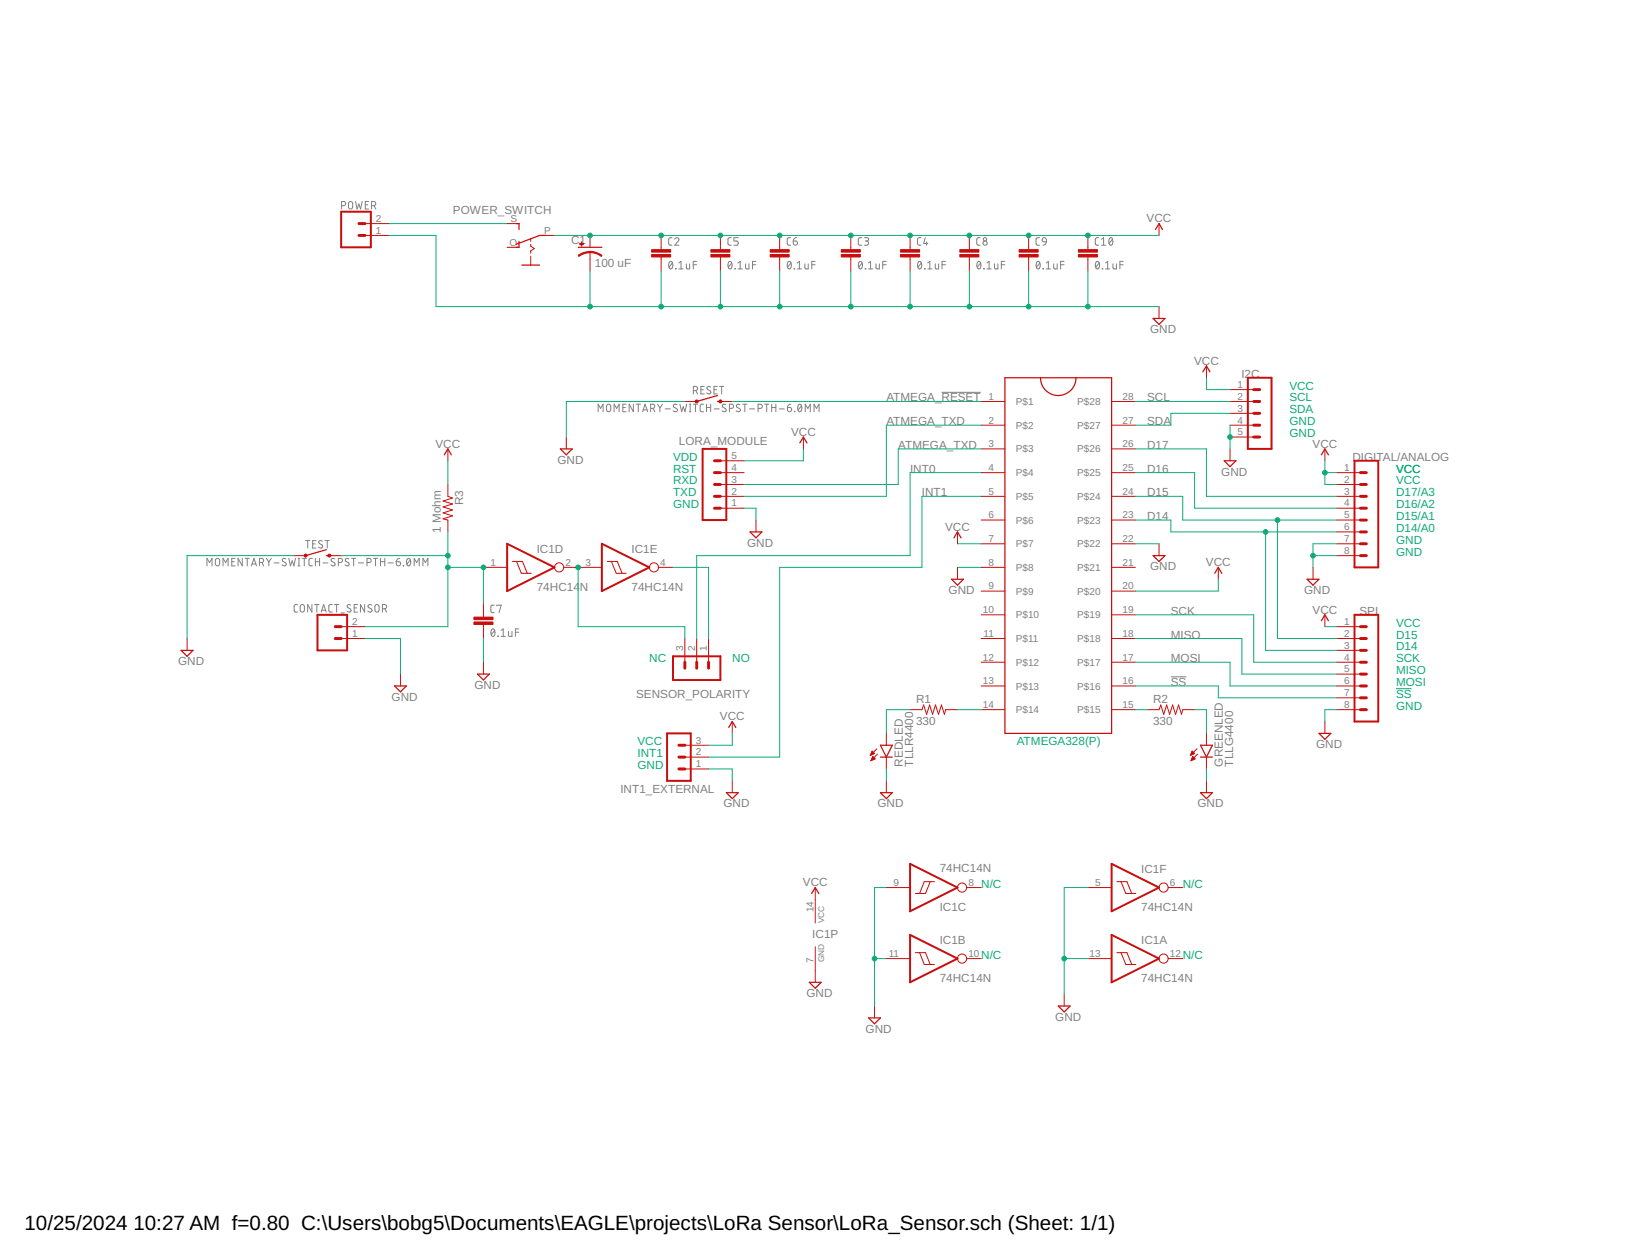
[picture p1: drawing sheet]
<svg xmlns="http://www.w3.org/2000/svg" width="279mm" height="216mm" viewBox="0 0 279 216" stroke-linecap="round" stroke-linejoin="round" font-family="sans-serif">
<g fill="none" stroke="#808080" stroke-width=".17">
<path d="M58.5 35.2h.4a.36 .36 0 0 0 .4-.3 .36 .36 0 0 0-.4-.4h-.4v1.3M59.8 34.6l.3-.1 .2 .1 .2 .9a.36 .36 0 0 1-.4 .3 .36 .36 0 0 1-.4-.3zM60.9 34.5l.3 1.3 .3-.9 .3 .9 .3-1.3M62.6 35.1h.4M63.2 34.5h-.6v1.3h.6M63.7 35.2h.4a.36 .36 0 0 0 .3-.3 .36 .36 0 0 0-.3-.4h-.4v1.3M64.1 35.2l.3 .6M114.8 44.9l.2-.1a.76 .76 0 0 1 0 1.3 .79 .79 0 0 1-.2-1.2zM115.2 40.7h-.4l-.2 .3v.8l.2 .2h.4M115.3 45.1l-.6 .7M115.7 41a.36 .36 0 0 1 .5-.3 .36 .36 0 0 1 .1 .6l-.6 .7h.7M115.8 46l.1 .1z"/>
<path d="M116.4 46.1h.7M116.4 45.1l.3-.3v1.3M117.6 45.2l.1 .8 .2 .1h.3v-.9M118.8 45.4h.6M119.4 44.8h-.6v1.3M124.9 44.9l.2-.1a.76 .76 0 0 1 0 1.3 .81 .81 0 0 1-.2-1.2zM125.3 40.7h-.4l-.1 .3v.8l.1 .2h.4M125.4 45.1l-.6 .7M126 46v.1zM126.5 46.1h.8M126.5 45.1l.4-.3v1.3M126.5 40.7h-.7v.6h.5a.37 .37 0 0 1 .2 .4 .37 .37 0 0 1-.2 .3h-.5"/>
<path d="M127.8 45.2v.8l.2 .1h.4v-.9M129 45.4h.6M129.6 44.8h-.6v1.3M135.1 44.9l.2-.1a.76 .76 0 0 1 0 1.3 .81 .81 0 0 1-.2-1.2zM135.5 40.7h-.4l-.2 .3 .1 .8 .1 .2h.4M135.6 45.1l-.6 .7M136 41.3h.4a.36 .36 0 0 1 .3 .4 .36 .36 0 0 1-.4 .3 .36 .36 0 0 1-.3-.3zM136.1 46l.1 .1zM136.5 40.7l-.4 .3-.1 .3M136.7 46.1h.7M136.7 45.1l.3-.3v1.3M138 45.2v.8l.2 .1h.3v-.9"/>
<path d="M139.1 45.4h.6M139.7 44.8h-.6v1.3M147.3 44.9l.2-.1a.76 .76 0 0 1 0 1.3 .81 .81 0 0 1-.2-1.2zM147.7 40.7h-.4l-.2 .3 .1 .8 .1 .2h.4M147.8 45.1l-.6 .7M148.2 40.7h.5l.2 .2-.2 .4h-.4M148.3 46l.1 .1zM148.5 41.3a.36 .36 0 0 1 .4 .4 .36 .36 0 0 1-.4 .3h-.3M148.9 46.1h.7M148.9 45.1l.3-.3v1.3M150.2 45.2v.8l.2 .1h.3v-.9M151.3 45.4h.6"/>
<path d="M151.9 44.8h-.6v1.3M157.4 44.9l.2-.1a.74 .74 0 0 1 0 1.3 .83 .83 0 0 1-.2-1.2zM157.9 40.7l-.5 .1-.1 .2v.8l.2 .2h.4M157.9 45.1l-.5 .7M158.5 46l.1 .1zM158.6 40.7l-.3 1h.7M158.8 41.4v.6M159 46.1h.7M159 45.1l.4-.3v1.3M160.3 45.2v.8l.2 .1h.4v-.9M161.5 45.4h.6M162.1 44.8h-.6v1.3"/>
<path d="M167.6 44.9l.2-.1a.76 .76 0 0 1 0 1.3 .83 .83 0 0 1-.2-1.2zM168 40.7l-.4 .1-.2 .2v.8l.2 .2h.4M168.1 45.1l-.6 .7M168.6 46l.1 .1zM169.2 46.1h.7M169.2 45.1l.3-.3v1.3M170.5 45.2v.8l.2 .1h.3v-.9M171.6 45.4h.6M172.2 44.8h-.6v1.3M177.8 44.9l.1-.1a.76 .76 0 0 1 0 1.3 .83 .83 0 0 1-.1-1.2zM178.2 40.7l-.5 .1-.1 .2v.8l.2 .2h.4M178.2 45.1l-.5 .7"/>
<path d="M178.8 40.8l.2-.1 .3 .1 .1 .6h-.7l-.1-.3zM178.8 46l.1 .1zM179.3 46.1h.8M179.3 45.1l.4-.3v1.3M179.4 41.4l-.1 .4-.5 .2M180.6 45.2v.7l.2 .2h.4v-.9M181.8 45.4h.6M182.4 44.8h-.6v1.3M187.9 44.9l.2-.1a.76 .76 0 0 1 0 1.3 .79 .79 0 0 1-.2-1.2zM188.3 40.7l-.4 .1-.2 .2 .1 .8 .1 .2h.4M188.4 45.1l-.6 .7M188.8 42h.7"/>
<path d="M188.8 41l.4-.3v1.3M189 46v.1zM189.5 46.1h.7M189.5 45.1l.4-.3v1.3M190.2 40.8l.2-.1a.76 .76 0 0 1 0 1.3 .81 .81 0 0 1-.2-1.2zM190.7 41l-.6 .7M190.8 45.2v.7l.2 .2h.4v-.9M192 45.4h.5M192.5 44.8h-.5v1.3M102.5 70.5v-1.2l.5 .7 .4-.7v1.2M104.1 69.4l.2-.1 .3 .1 .1 .8a.36 .36 0 0 1-.4 .3 .36 .36 0 0 1-.3-.3zM105.3 70.5v-1.2l.4 .7 .4-.7v1.2"/>
<path d="M106.8 69.8h.4M107.3 69.3h-.5v1.2h.5M108.6 69.3v1.2l-.8-1.2v1.2M109.1 69.3h.7M109.4 69.3v1.2M110.2 70.5l.4-1.2 .4 1.2M110.3 70.2h.6M111.5 70h.4a.36 .36 0 0 0 .3-.4 .36 .36 0 0 0-.3-.3h-.4v1.2M112 70l.2 .5M112.7 69.3l.4 .6M113.1 69.9v.6M113.6 69.3l-.5 .6"/>
<path d="M114 70.1h.9M116 69.4a.33 .33 0 0 0-.5-.1 .33 .33 0 0 0 .1 .5l.5 .3a.37 .37 0 0 1-.3 .5 .37 .37 0 0 1-.4-.2M116.5 69.3l.3 1.2 .3-.8 .3 .8 .3-1.2M118.2 70.5h.2M118.2 69.3h.2M118.3 69.3v1.2M118.9 66.9h.3a.36 .36 0 0 0 .4-.3 .36 .36 0 0 0-.4-.4h-.3v1.3M118.9 69.3h.7M119.2 69.3v1.2M119.3 66.9l.3 .6M120.1 66.8h.5M120.6 69.3h-.4l-.2 .3v.8l.2 .1h.4"/>
<path d="M120.7 66.2h-.6v1.3h.6M121.1 69.8h.7M121.1 69.3v1.2M121.8 66.3l-.5-.1-.1 .3 .1 .3 .4 .2a.32 .32 0 0 1 0 .4 .32 .32 0 0 1-.4 0l-.2-.1M121.8 69.3v1.2M122.4 66.8h.4M122.4 70.1h.9M123 66.2h-.6v1.3h.6M123.3 66.2h.8M123.7 66.2v1.3M124.4 69.4a.33 .33 0 0 0-.5-.1 .33 .33 0 0 0 .1 .5l.4 .3a.36 .36 0 0 1-.2 .5 .36 .36 0 0 1-.4-.2M125 70h.4a.36 .36 0 0 0 .4-.4 .36 .36 0 0 0-.4-.3h-.4v1.2"/>
<path d="M126.8 69.4a.33 .33 0 0 0-.5-.1 .33 .33 0 0 0 .1 .5l.5 .3a.37 .37 0 0 1-.3 .5 .37 .37 0 0 1-.4-.2M127.3 69.3h.7M127.7 69.3v1.2M128.5 70.1h.8M129.9 70h.4a.36 .36 0 0 0 .4-.4 .36 .36 0 0 0-.4-.3h-.4v1.2M131.1 69.3h.7M131.4 69.3v1.2M132.3 69.8h.7M132.3 69.3v1.2M133 69.3v1.2M133.6 70.1h.8M135 69.8h.4a.36 .36 0 0 1 .3 .4 .36 .36 0 0 1-.4 .4 .36 .36 0 0 1-.3-.4z"/>
<path d="M135.6 69.3l-.5 .2-.1 .3M136.2 70.5h.1M136.9 69.3h.2a.76 .76 0 0 1 0 1.2 .81 .81 0 0 1-.2-1.2zM137.4 69.6l-.6 .7M138 70.5v-1.2l.5 .7 .4-.7v1.2M139.5 70.5v-1.2l.5 .7 .4-.7v1.2M161.4 67.2h6.7M35.5 97v-1.3l.4 .7 .4-.7v1.3M37 95.8l.3-.1 .2 .1 .2 .8a.37 .37 0 0 1-.4 .4 .37 .37 0 0 1-.4-.4zM38.2 97v-1.3l.5 .7 .4-.7v1.3M39.7 96.2h.5M40.3 95.7h-.6v1.3h.6"/>
<path d="M41.5 95.7v1.3l-.7-1.3v1.3M42 95.7h.7M42.4 95.7v1.3M43.1 97l.4-1.3 .5 1.3M43.2 96.6h.7M44.5 96.4h.3a.36 .36 0 0 0 .4-.4 .36 .36 0 0 0-.4-.3h-.3v1.3M44.9 96.4l.3 .6M45.7 95.7l.4 .6M46.1 96.3v.7M46.5 95.7l-.4 .6M47 96.5h.8M49 95.8l-.4-.1-.2 .2 .1 .3 .4 .2a.35 .35 0 0 1 0 .6 .35 .35 0 0 1-.6-.2"/>
<path d="M49.5 95.7l.3 1.3 .3-.9 .3 .9 .3-1.3M51.1 97h.3M51.1 95.7h.3M51.2 95.7v1.3M51.8 95.7h.7M52.2 95.7v1.3M52.4 92.6h.7M52.7 92.6v1.3M53.6 95.7h-.5l-.1 .2v.9l.1 .1 .5 .1M53.6 93.2h.4M54.1 96.2h.7M54.1 95.7v1.3"/>
<path d="M54.2 92.6h-.6v1.3h.6M54.8 95.7v1.3M55.2 92.7l-.4-.1-.2 .3 .2 .3 .4 .2a.36 .36 0 0 1-.1 .5 .36 .36 0 0 1-.5-.2M55.4 96.5h.8M55.7 92.6h.8M56.1 92.6v1.3M57.4 95.8l-.5-.1-.2 .2 .2 .3 .4 .2a.35 .35 0 0 1 0 .6 .35 .35 0 0 1-.6-.2M58 96.4h.4a.36 .36 0 0 0 .3-.4 .36 .36 0 0 0-.3-.3h-.4v1.3M59.8 95.8l-.4-.1-.2 .2 .1 .3 .4 .2a.35 .35 0 0 1 0 .6 .35 .35 0 0 1-.6-.2M60.3 95.7h.7M60.6 95.7v1.3M61.4 96.5h.9"/>
<path d="M62.9 96.4h.4a.36 .36 0 0 0 .3-.4 .36 .36 0 0 0-.3-.3h-.4v1.3M64 95.7h.7M64.4 95.7v1.3M65.2 96.2h.8M65.2 95.7v1.3M66 95.7v1.3M66.5 96.5h.9M67.9 96.2h.5a.36 .36 0 0 1 .2 .5 .36 .36 0 0 1-.3 .3 .36 .36 0 0 1-.4-.4zM68.5 95.7l-.3 .1-.3 .4M69.1 96.9l.1 .1zM69.8 95.8l.2-.1a.76 .76 0 0 1 0 1.3 .79 .79 0 0 1-.2-1.2zM70.3 95.9l-.6 .8"/>
<path d="M71 97v-1.3l.4 .7 .5-.7v1.3M72.5 97v-1.3l.4 .7 .4-.7v1.3M51 103.6h-.4l-.2 .3v.8l.2 .2h.4M51.6 103.7l.4-.1 .2 .2v.7a.36 .36 0 0 1-.4 .4 .36 .36 0 0 1-.3-.4zM53.5 103.6v1.3l-.8-1.3v1.3M54 103.6h.7M54.3 103.6v1.3M55.1 104.9l.4-1.3 .4 1.3M55.2 104.6h.6M57 103.6h-.4l-.2 .3v.8l.2 .2h.4M57.3 103.6h.8M57.7 103.6v1.3"/>
<path d="M58.4 105h.6M60.1 103.7l-.4-.1-.2 .3 .6 .6a.36 .36 0 0 1-.2 .4 .36 .36 0 0 1-.4-.2M60.7 104.2h.5M61.3 103.6h-.6v1.3h.6M62.5 103.6v1.3l-.7-1.3v1.3M63.7 103.7l-.4-.1-.2 .3 .1 .2 .5 .4a.37 .37 0 0 1-.2 .4 .37 .37 0 0 1-.5-.2M64.4 103.7l.2-.1 .3 .1 .1 .8a.36 .36 0 0 1-.4 .4 .36 .36 0 0 1-.3-.4zM65.6 104.3h.3a.36 .36 0 0 0 .4-.4 .36 .36 0 0 0-.4-.3h-.3v1.3M66 104.3l.3 .6M84.3 107.8h.2a.76 .76 0 0 1 0 1.3 .79 .79 0 0 1-.2-1.3zM84.7 103.7h-.4l-.2 .3 .1 .8 .1 .2h.4M84.8 108l-.6 .8"/>
<path d="M85.2 103.8v-.1h.7l-.4 1.3M85.3 109l.1 .1zM85.9 109.1h.7M85.9 108l.4-.2v1.3M87.2 108.2v.6l.2 .3h.4v-.9M88.3 108.3h.6M88.9 107.8h-.6v1.3M200.7 116h2.7"/>
<circle cx="168.8" cy="41" r=".29"/>
<circle cx="168.8" cy="41.6" r=".36"/>
</g>
<g fill="none" stroke="#c90d0c" stroke-width=".21">
<path d="M88.5 38.3h.5v1M198.1 39.3l.6-1 .6 1M89 41.4v1h-.5M89.5 45.4h3M93.5 40.3h-1l-4 1.6M99.1 42.4h4.1M197.7 54.6h2l-1 1zM76.2 77.9l.6-1 .6 1M96.1 76.9h2l-1 1zM123 68.8h.5M123 67.8l-3.6 1M137.1 75.9l.6-1 .6 1"/>
<path d="M172.3 64.7h18.2v61h-18.2zM178.4 64.7a3 3 0 0 0 3 3.1 3 3 0 0 0 3-3.1M206.2 63.7l.6-1 .6 1M209.8 79h2.1l-1.1 1zM226.5 77.9l.6-1 .6 1M55.9 95.2h.6M55.9 94.2l-3.5 1M128.6 91.1h2l-1 1.1zM163.1 99.3h2l-1 1zM163.5 92.2l.6-1.1 .6 1.1M197.7 95.2h2l-1 1zM208.2 98.2l.6-1 .6 1"/>
<path d="M224 99.3h2.1l-1 1zM31.1 111.4h2l-1 1.1zM67.6 117.5h2.1l-1.1 1.1zM81.9 115.5h2l-1 1zM226.5 106.4l.6-1.1 .6 1.1M124.5 135.8h2l-1 1zM124.9 124.7l.6-1.1 .6 1.1M150.9 129.7h2.1M150.9 127.7h2.1l-1.1 2zM150.9 135.8h2.1l-1.1 1zM205.8 127.7h2l-1 2zM205.8 129.7h2"/>
<path d="M205.8 135.8h2l-1 1zM226.1 125.7h2l-1 1zM139.1 153.1l.6-1 .7 1M138.7 168.3h2.1l-1.1 1zM148.9 174.4h2l-1 1zM181.4 172.4h2l-1 1z"/>
</g>
<g fill="none" stroke="#c90d0c" stroke-width=".17">
<path d="M62.5 38.3h4.1M86.9 38.3h2.1M198.7 38.3v2M62.5 40.3h4.1M86.9 42.4h2.1M91 40.9v.5M91 41.9v.3l.6 .4-.6 .4v.4M91 43.9v1.5M93 40.3h2M101.1 40.3v2.1M101.1 43.2v3.2M113.3 40.3v2.5"/>
<path d="M113.3 44v2.4M123.5 40.3v2.5M123.5 44v2.4M133.6 40.3v2.5M133.6 44v2.4M145.8 40.3v2.5M145.8 44v2.4M156 40.3v2.5M156 44v2.4M166.2 40.3v2.5M166.2 44v2.4M176.3 40.3v2.5"/>
<path d="M176.3 44v2.4M186.5 40.3v2.5M186.5 44v2.4M198.7 52.5v2.1M76.8 76.9v2.1M97.1 74.9v2M117.4 68.8h2M123.5 68.8h2M123.5 79h4.1M137.7 74.9v2M168.2 68.8h4.1M168.2 72.9h4.1"/>
<path d="M168.2 76.9h4.1M190.5 68.8h4.1M190.5 72.9h4.1M190.5 76.9h4.1M206.8 62.7v2M210.8 68.8h4.1M210.8 72.9h4.1M210.8 66.8h4.1M210.8 70.8h4.1M210.8 74.9h4.1M210.8 76.9v2.1M227.1 76.9v2.1"/>
<path d="M50.4 95.2h2M56.5 95.2h2M76.8 83v2l.8 .3-1.7 .6 1.7 .5-1.7 .5 1.7 .5-1.7 .5 1.7 .5-1.7 .5 .9 .2v2M82.9 97.2h4M87.8 96.2h1.8l.8 2M88.5 96.2l.9 2h1.7M96.6 97.2h6.6M104.1 96.2h1.7l.8 2M104.8 96.2l.8 2h1.7M112.9 97.2h2.5M123.5 81h4.1M123.5 85h4.1"/>
<path d="M123.5 83h4.1M123.5 87.1h4.1M129.6 89.1v2M164.1 91.1v2.1M164.1 97.2v2.1M168.2 81h4.1M168.2 85h4.1M168.2 89.1h4.1M168.2 93.2h4.1M168.2 97.2h4.1M190.5 81h4.1M190.5 85h4.1"/>
<path d="M190.5 89.1h4.1M190.5 93.2h4.1M190.5 97.2h4.1M198.7 93.2v2M208.8 97.2v2.1M225.1 97.2v2.1M229.1 81h4.1M229.1 85h4.1M229.1 89.1h4.1M229.1 93.2h4.1M229.1 83h4.1M229.1 87.1h4.1"/>
<path d="M229.1 91.1h4.1M229.1 95.2h4.1M32.1 109.4v2M58.5 109.4h4M58.5 107.4h4M68.6 115.5v2M82.9 103.3v2.5M82.9 107v2.4M82.9 113.5v2M117.4 109.4v4.1M119.4 109.4v4.1M121.5 109.4v4.1"/>
<path d="M168.2 101.3h4.1M168.2 105.3h4.1M168.2 109.4h4.1M168.2 113.5h4.1M168.2 117.5h4.1M190.5 101.3h4.1M190.5 105.3h4.1M190.5 109.4h4.1M190.5 113.5h4.1M190.5 117.5h4.1M227.1 105.3v2.1M229.1 109.4h4.1"/>
<path d="M229.1 113.5h4.1M229.1 117.5h4.1M229.1 107.4h4.1M229.1 111.4h4.1M229.1 115.5h4.1M229.1 119.6h4.1M117.4 129.7h4.1M117.4 131.8h4.1M117.4 127.7h4.1M125.5 123.6v2.1M125.5 133.8v2M149.2 129.4h.1"/>
<path d="M149.2 129.3h.3M149.3 129.2h.4M149.3 129.1h.6M149.3 130.3h.2M149.4 130.2h.2M149.4 129h.4M149.4 130.1h.5M149.4 128.9h.3M149.4 128.8h.2M149.4 130h.6M149.5 128.7h.1M149.5 129.9h.4"/>
<path d="M149.5 128.7l-.3 .7M149.5 128.7l.4 .4M149.5 129.8h.3M149.6 129.7h.1M149.6 129.6h.1M149.6 129.6l-.3 .7M149.6 129.6l.4 .4-.7 .3M149.9 129.1l-.7 .3M150.3 128.3l-1.1 1.1M150.4 129.2l-1.1 1.1M151.9 125.7v2M151.9 129.7v2.1"/>
<path d="M151.9 133.8v2M156 121.6h2l.3-.8 .5 1.6 .5-1.6 .6 1.6 .5-1.6 .5 1.6 .5-1.6 .5 1.6 .2-.8h2M168.2 121.6h4.1M190.5 121.6h4.1M196.6 121.6h2.1l.3-.8 .5 1.6 .5-1.6 .5 1.6 .5-1.6 .5 1.6 .5-1.6 .5 1.6 .2-.8h2.1M204.1 129.4h.1M204.1 129.3h.3M204.2 129.2h.4M204.2 130.3h.1M204.2 129.1h.5M204.2 129h.4M204.2 130.2h.3"/>
<path d="M204.3 128.9h.3M204.3 130.1h.4M204.3 128.8h.2M204.3 130h.5M204.3 129.9h.4M204.3 128.7l-.3 .7M204.3 128.7l.5 .4M204.3 128.7h.1M204.4 129.8h.2M204.4 129.7h.2M204.4 129.6l-.2 .7M204.4 129.6l.5 .4"/>
<path d="M204.4 129.6h.1M204.8 129.1l-.8 .3M204.9 130l-.7 .3M205.2 128.3l-1.2 1.1M205.3 129.2l-1.1 1.1M206.8 125.7v2M206.8 129.7v2.1M206.8 133.8v2M227.1 123.6v2.1M229.1 121.6h4.1M139.7 152.1v6.1M151.9 152.1h4.1"/>
<path d="M159.4 151.1l-.8 2h-1.7M160.2 151.1h-1.8l-.8 2M165.7 152.1h2.5M186.5 152.1h4M191.5 151.1h1.7l.8 2M192.2 151.1l.8 2h1.7M200.2 152.1h2.5M139.7 162.2v6.1M149.9 172.4v2M151.9 164.3h4.1M156.9 163.2h1.7l.8 2.1M157.6 163.2l.8 2.1h1.8"/>
<path d="M165.7 164.3h2.5M182.4 170.3v2.1M186.5 164.3h4M191.5 163.2h1.7l.8 2.1M192.2 163.2l.8 2.1h1.7M200.2 164.3h2.5"/>
<circle cx="95.8" cy="97.2" r=".78"/>
<circle cx="112.1" cy="97.2" r=".78"/>
<circle cx="164.9" cy="152.1" r=".78"/>
<circle cx="199.5" cy="152.1" r=".78"/>
<circle cx="164.9" cy="164.3" r=".78"/>
<circle cx="199.5" cy="164.3" r=".78"/>
</g>
<g fill="#c90d0c" stroke="#c90d0c" stroke-width=".17">
<path d="M101.1 43.1l1.1 .2 1 .5-.1 .1-.7-.4-1.3-.2z" fill-rule="evenodd"/>
<path d="M99.1 43.8l1-.5 1-.2v.2l-1.2 .2-.7 .4z" fill-rule="evenodd"/>
<circle cx="119.4" cy="68.8" r=".27"/>
<circle cx="123.5" cy="68.8" r=".27"/>
<circle cx="52.4" cy="95.2" r=".27"/>
<circle cx="56.4" cy="95.2" r=".27"/>
</g>
<g fill="none" stroke="#c90d0c" stroke-width=".34">
<path d="M58.5 36.3h5.1v6.1h-5.1zM120.4 76.9h4.1v12.2h-4.1zM213.9 64.7h4.1v12.2h-4.1zM232.2 79h4v18.2h-4zM86.9 93.2l8.1 4-8.1 4.1zM103.2 93.2l8.1 4-8.1 4.1zM54.4 105.3h5.1v6.1h-5.1zM115.4 112.5h8.1v4h-8.1zM232.2 105.3h4v18.3h-4zM114.3 125.7h4.1v8.1h-4.1zM156 148l8.1 4.1-8.1 4zM190.5 148l8.2 4.1-8.2 4z"/>
<path d="M156 160.2l8.1 4.1-8.1 4zM190.5 160.2l8.2 4.1-8.2 4z"/>
</g>
<g fill="none" stroke="#c90d0c" stroke-width=".51">
<path d="M61.5 38.3h1M61.5 40.3h1M122.5 79h1M214.9 70.8h1M214.9 68.8h1M214.9 66.8h1M214.9 74.9h1M214.9 72.9h1M122.5 85h1M122.5 83h1M122.5 81h1M122.5 87.1h1"/>
<path d="M233.2 85h1M233.2 83h1M233.2 81h1M233.2 89.1h1M233.2 87.1h1M233.2 95.2h1M233.2 93.2h1M233.2 91.1h1M57.5 107.4h1M57.5 109.4h1M117.4 113.5v1M119.4 113.5v1"/>
<path d="M121.5 113.5v1M233.2 107.4h1M233.2 109.4h1M233.2 111.4h1M233.2 115.5h1M233.2 113.5h1M233.2 119.6h1M233.2 117.5h1M116.4 127.7h1M116.4 129.7h1M116.4 131.8h1M233.2 121.6h1"/>
</g>
<g fill="#c90d0c" stroke="#c90d0c" stroke-width=".17">
<path d="M99.3 41.8h.8z"/>
<path d="M99.7 41.4v.8z"/>
<path d="M111.7 43.6h3.3v.4h-3.3z"/>
<path d="M111.7 42.8h3.3v.4h-3.3z"/>
<path d="M144.2 43.6h3.3v.4h-3.3z"/>
<path d="M144.2 42.8h3.3v.4h-3.3z"/>
<path d="M154.4 43.6h3.2v.4h-3.2z"/>
<path d="M154.4 42.8h3.2v.4h-3.2z"/>
<path d="M121.9 43.6h3.2v.4h-3.2z"/>
<path d="M121.9 42.8h3.2v.4h-3.2z"/>
<path d="M132 43.6h3.3v.4h-3.3z"/>
<path d="M132 42.8h3.3v.4h-3.3z"/>
<path d="M81.2 106.6h3.3v.4h-3.3z"/>
<path d="M81.2 105.7h3.3v.5h-3.3z"/>
<path d="M164.5 43.6h3.3v.4h-3.3z"/>
<path d="M164.5 42.8h3.3v.4h-3.3z"/>
<path d="M174.7 43.6h3.2v.4h-3.2z"/>
<path d="M174.7 42.8h3.2v.4h-3.2z"/>
<path d="M184.8 43.6h3.3v.4h-3.3z"/>
<path d="M184.8 42.8h3.3v.4h-3.3z"/>
</g>
<g fill="none" stroke="#0dab76" stroke-width=".17">
<path d="M66.6 38.3h20.3M66.6 40.3h8.1v12.2h124M95 40.3h103.7M101.1 46.4v6.1M113.3 46.4v6.1M123.5 46.4v6.1M133.6 46.4v6.1M145.8 46.4v6.1M156 46.4v6.1M166.2 46.4v6.1M176.3 46.4v6.1M186.5 46.4v6.1"/>
<path d="M76.8 79v4M117.4 68.8h-20.3v6.1M125.5 68.8h42.7M137.7 76.9v2.1h-10.1M168.2 72.9h-16.3v12.1h-24.3M168.2 76.9h-14.2v6.1h-26.4M194.6 68.8h16.2M194.6 76.9h12.2v8.1h22.3M206.8 64.7v2.1h4M210.8 72.9v4M210.8 70.8h-10.1v2.1h-6.1M227.1 79v4h2"/>
<path d="M50.4 95.2h-18.3v14.2M58.5 95.2h18.3M76.8 97.2h6.1v6.1M76.8 91.1v16.3h-14.3M99.1 97.2v10.2h18.3v2M115.4 97.2h6.1v12.2M127.6 87.1h2v2M164.1 97.2h4.1M164.1 93.2h4.1M168.2 85h-10.2v12.2h-24.4v32.5h-12.1M168.2 81h-12.2v14.2h-36.6v14.2M194.6 81h10.2v6.1h24.3"/>
<path d="M194.6 93.2h4.1M194.6 85h8.1v4.1h26.4M194.6 89.1h6.1v2h28.4M208.8 99.3v2h-14.2M216.9 91.1v20.3h12.2M219 89.1v20.3h10.1M225.1 95.2h4M227.1 81h2M229.1 93.2h-4v4M62.5 109.4h6.1v6.1M82.9 109.4v4.1M194.6 109.4h18.3v6.1h16.2"/>
<path d="M194.6 113.5h16.2v4h18.3M194.6 117.5h14.2v2.1h20.3M194.6 105.3h20.3v8.2h14.2M227.1 107.4h2M239.3 118h2.7M121.5 131.8h4v2M125.5 125.7v2h-4M151.9 131.8v2M156 121.6h-4.1v4.1M164.1 121.6h4.1M194.6 121.6h2M204.8 121.6h2v4.1"/>
<path d="M206.8 131.8v2M229.1 121.6h-2v2M151.9 152.1h-2v20.3M186.5 152.1h-4.1v18.2M149.9 164.3h2M182.4 164.3h4.1"/>
</g>
<g fill="#0dab76" stroke="#0dab76" stroke-width=".17">
<circle cx="101.1" cy="52.5" r=".4"/>
<circle cx="113.3" cy="52.5" r=".4"/>
<circle cx="123.5" cy="52.5" r=".4"/>
<circle cx="133.6" cy="52.5" r=".4"/>
<circle cx="145.8" cy="52.5" r=".4"/>
<circle cx="156" cy="52.5" r=".4"/>
<circle cx="166.2" cy="52.5" r=".4"/>
<circle cx="176.3" cy="52.5" r=".4"/>
<circle cx="186.5" cy="52.5" r=".4"/>
<circle cx="149.9" cy="164.3" r=".4"/>
<circle cx="182.4" cy="164.3" r=".4"/>
<circle cx="225.1" cy="95.2" r=".4"/>
<circle cx="210.8" cy="74.9" r=".4"/>
<circle cx="113.3" cy="40.3" r=".4"/>
<circle cx="123.5" cy="40.3" r=".4"/>
<circle cx="133.6" cy="40.3" r=".4"/>
<circle cx="145.8" cy="40.3" r=".4"/>
<circle cx="156" cy="40.3" r=".4"/>
<circle cx="101.1" cy="40.3" r=".4"/>
<circle cx="166.2" cy="40.3" r=".4"/>
<circle cx="176.3" cy="40.3" r=".4"/>
<circle cx="186.5" cy="40.3" r=".4"/>
<circle cx="227.1" cy="81" r=".4"/>
<circle cx="82.9" cy="97.2" r=".4"/>
<circle cx="76.8" cy="97.2" r=".4"/>
<circle cx="76.8" cy="95.2" r=".4"/>
<circle cx="99.1" cy="97.2" r=".4"/>
<circle cx="219" cy="89.1" r=".4"/>
<circle cx="216.9" cy="91.1" r=".4"/>
</g>
<g font-size="3.5">
<text x="4.2" y="210.7">10/25/2024</text>
<text x="22.9" y="210.7">10:27 AM f=0.80 C:\Users\bobg5\Documents\EAGLE\projects\LoRa Sensor\LoRa_Sensor.sch (Sheet: 1/1)</text>
</g>
<g font-size="2" fill="#808080">
<text x="77.6" y="36.7">POWER_SWITCH</text>
<text x="97.9" y="41.9">C1</text>
<text x="196.5" y="38.1">VCC</text>
<text x="102" y="45.7">100 uF</text>
<text x="197.1" y="57.1">GND</text>
<text x="204.7" y="62.5">VCC</text>
<text x="212.8" y="64.7">I2C</text>
<text x="151.9" y="68.8">ATMEGA_RESET</text>
<text x="196.6" y="68.8">SCL</text>
<text x="74.6" y="76.7">VCC</text>
<text x="116.4" y="76.3">LORA_MODULE</text>
<text x="135.6" y="74.7">VCC</text>
<text x="151.9" y="72.9">ATMEGA_TXD</text>
<text x="154" y="76.9">ATMEGA_TXD</text>
<text x="196.6" y="72.9">SDA</text>
<text x="196.6" y="76.9">D17</text>
<text x="225" y="76.7">VCC</text>
<text x="95.6" y="79.5">GND</text>
<text x="156" y="81">INT0</text>
<text x="196.6" y="81">D16</text>
<text x="209.3" y="81.5">GND</text>
<text x="231.8" y="78.9">DIGITAL/ANALOG</text>
<text x="79.4" y="86.6" transform="rotate(-90 79.4 86.6)">R3</text>
<text x="158" y="85">INT1</text>
<text x="196.6" y="85">D15</text>
<text x="196.6" y="89.1">D14</text>
<text x="75.5" y="91.3" transform="rotate(-90 75.5 91.3)">1 Mohm</text>
<text x="92" y="94.7">IC1D</text>
<text x="108.3" y="94.7">IC1E</text>
<text x="128.1" y="93.7">GND</text>
<text x="162" y="90.9">VCC</text>
<text x="92" y="101.3">74HC14</text>
<text x="99.4" y="101.3">N</text>
<text x="108.3" y="101.3">74HC14N</text>
<text x="162.6" y="101.8">GND</text>
<text x="197.1" y="97.7">GND</text>
<text x="206.7" y="97">VCC</text>
<text x="223.5" y="101.8">GND</text>
<text x="200.7" y="105.4">SCK</text>
<text x="225" y="105.2">VCC</text>
<text x="233" y="105.3">SPI</text>
<text x="30.5" y="114">GND</text>
<text x="200.7" y="109.4">MISO</text>
<text x="200.7" y="113.5">MOSI</text>
<text x="81.3" y="118">GND</text>
<text x="109.1" y="119.6">SENSOR_POLARITY</text>
<text x="200.7" y="117.5">SS</text>
<text x="67.1" y="120.1">GND</text>
<text x="123.4" y="123.4">VCC</text>
<text x="157" y="124.2">330</text>
<text x="157" y="120.4">R1</text>
<text x="197.6" y="124.2">330</text>
<text x="197.6" y="120.4">R2</text>
<text x="154.8" y="131.4" transform="rotate(-90 154.8 131.4)">REDLED</text>
<text x="156.5" y="131.4" transform="rotate(-90 156.5 131.4)">TLLR4400</text>
<text x="209.6" y="131.4" transform="rotate(-90 209.6 131.4)">GREENLED</text>
<text x="211.4" y="131.4" transform="rotate(-90 211.4 131.4)">TLLG4400</text>
<text x="225.6" y="128.2">GND</text>
<text x="106.3" y="135.8">INT1_EXTERNAL</text>
<text x="124" y="138.4">GND</text>
<text x="150.4" y="138.4">GND</text>
<text x="205.3" y="138.4">GND</text>
<text x="161.1" y="149.4">74HC14N</text>
<text x="195.6" y="149.5">IC1F</text>
<text x="137.6" y="151.9">VCC</text>
<text x="139.2" y="160.7">IC1P</text>
<text x="161.1" y="161.7">IC1B</text>
<text x="161.1" y="156">IC1C</text>
<text x="195.6" y="156.1">74HC14N</text>
<text x="195.6" y="161.7">IC1A</text>
<text x="138.2" y="170.9">GND</text>
<text x="161.1" y="168.3">74HC14N</text>
<text x="195.6" y="168.3">74HC14N</text>
<text x="148.4" y="177">GND</text>
<text x="180.9" y="174.9">GND</text>
</g>
<g font-size="2" fill="#0dab76">
<text x="221" y="66.8">VCC</text>
<text x="221" y="68.8">SCL</text>
<text x="221" y="70.8">SDA</text>
<text x="221" y="72.9">GND</text>
<text x="221" y="74.9">GND</text>
<text x="115.4" y="83">RXD</text>
<text x="115.4" y="81">RST</text>
<text x="115.4" y="78.9">VDD</text>
<text x="239.3" y="81">VCC</text>
<text x="239.3" y="83">VCC</text>
<text x="115.4" y="87.1">GND</text>
<text x="115.4" y="85">TXD</text>
<text x="239.3" y="87.1">D16/A2</text>
<text x="239.3" y="89.1">D15/A1</text>
<text x="239.3" y="85">D17/A3</text>
<text x="239.3" y="93.2">GND</text>
<text x="239.3" y="95.2">GND</text>
<text x="239.3" y="91.1">D14/A0</text>
<text x="239.3" y="107.4">VCC</text>
<text x="111.3" y="113.5">NC</text>
<text x="125.5" y="113.5">NO</text>
<text x="239.3" y="109.4">D15</text>
<text x="239.3" y="111.4">D14</text>
<text x="239.3" y="113.5">SCK</text>
<text x="239.3" y="115.5">MISO</text>
<text x="239.3" y="117.5">MOSI</text>
<text x="239.3" y="119.6">SS</text>
<text x="239.3" y="121.6">GND</text>
<text x="109.3" y="127.7">VCC</text>
<text x="109.3" y="129.7">INT1</text>
<text x="109.3" y="131.8">GND</text>
<text x="174.3" y="127.7">ATMEGA328(P)</text>
<text x="168.2" y="152.1">N/C</text>
<text x="202.7" y="152.1">N/C</text>
<text x="168.2" y="164.3">N/C</text>
<text x="202.7" y="164.3">N/C</text>
</g>
<g font-size="1.7" fill="#808080">
<text x="64.4" y="40.1">1</text>
<text x="64.4" y="38">2</text>
<text x="87.5" y="38">S</text>
<text x="93.3" y="40.1">P</text>
<text x="87.3" y="42.1">O</text>
<text x="169.4" y="68.5">1</text>
<text x="174.1" y="69.4">P$1</text>
<text x="184.7" y="69.4">P$28</text>
<text x="192.4" y="68.5">28</text>
<text x="212.1" y="66.5">1</text>
<text x="212.1" y="68.5">2</text>
<text x="212.1" y="70.5">3</text>
<text x="169.4" y="72.6">2</text>
<text x="169.4" y="76.6">3</text>
<text x="174.1" y="73.5">P$2</text>
<text x="174.1" y="77.5">P$3</text>
<text x="184.7" y="77.5">P$26</text>
<text x="184.7" y="73.5">P$27</text>
<text x="192.4" y="76.6">26</text>
<text x="192.4" y="72.6">27</text>
<text x="212.1" y="72.6">4</text>
<text x="212.1" y="74.6">5</text>
<text x="125.4" y="82.7">3</text>
<text x="125.4" y="80.7">4</text>
<text x="125.4" y="78.7">5</text>
<text x="169.4" y="80.7">4</text>
<text x="174.1" y="81.6">P$4</text>
<text x="184.7" y="81.6">P$25</text>
<text x="192.4" y="80.7">25</text>
<text x="230.4" y="80.7">1</text>
<text x="230.4" y="82.7">2</text>
<text x="125.4" y="86.8">1</text>
<text x="125.4" y="84.8">2</text>
<text x="169.4" y="84.8">5</text>
<text x="169.4" y="88.8">6</text>
<text x="174.1" y="85.7">P$5</text>
<text x="174.1" y="89.7">P$6</text>
<text x="184.7" y="89.7">P$23</text>
<text x="184.7" y="85.7">P$24</text>
<text x="192.4" y="88.8">23</text>
<text x="192.4" y="84.8">24</text>
<text x="230.4" y="84.8">3</text>
<text x="230.4" y="86.8">4</text>
<text x="230.4" y="88.8">5</text>
<text x="169.4" y="92.9">7</text>
<text x="174.1" y="93.8">P$7</text>
<text x="184.7" y="93.8">P$22</text>
<text x="192.4" y="92.9">22</text>
<text x="230.4" y="90.9">6</text>
<text x="230.4" y="92.9">7</text>
<text x="230.4" y="94.9">8</text>
<text x="84.1" y="96.9">1</text>
<text x="96.9" y="96.9">2</text>
<text x="100.4" y="96.9">3</text>
<text x="113.2" y="96.9">4</text>
<text x="169.4" y="96.9">8</text>
<text x="169.4" y="101">9</text>
<text x="174.1" y="97.8">P$8</text>
<text x="174.1" y="101.9">P$9</text>
<text x="184.7" y="101.9">P$20</text>
<text x="184.7" y="97.8">P$21</text>
<text x="192.4" y="101">20</text>
<text x="192.4" y="96.9">21</text>
<text x="60.3" y="107.1">2</text>
<text x="168.5" y="105.1">10</text>
<text x="174.1" y="106">P$10</text>
<text x="184.7" y="106">P$19</text>
<text x="192.4" y="105.1">19</text>
<text x="230.4" y="107.1">1</text>
<text x="60.3" y="109.1">1</text>
<text x="117.1" y="111.6" transform="rotate(-90 117.1 111.6)">3</text>
<text x="119.1" y="111.6" transform="rotate(-90 119.1 111.6)">2</text>
<text x="121.2" y="111.6" transform="rotate(-90 121.2 111.6)">1</text>
<text x="168.5" y="113.2">12</text>
<text x="168.6" y="109.1">11</text>
<text x="174.1" y="110">P$11</text>
<text x="184.7" y="110">P$18</text>
<text x="192.4" y="113.2">17</text>
<text x="192.4" y="109.1">18</text>
<text x="230.4" y="109.1">2</text>
<text x="230.4" y="111.2">3</text>
<text x="230.4" y="113.2">4</text>
<text x="168.5" y="117.3">13</text>
<text x="174.1" y="114.1">P$12</text>
<text x="174.1" y="118.2">P$13</text>
<text x="184.7" y="118.2">P$16</text>
<text x="184.7" y="114.1">P$17</text>
<text x="192.4" y="117.3">16</text>
<text x="230.4" y="115.2">5</text>
<text x="230.4" y="117.3">6</text>
<text x="230.4" y="119.3">7</text>
<text x="168.5" y="121.3">14</text>
<text x="174.1" y="122.2">P$14</text>
<text x="184.7" y="122.2">P$15</text>
<text x="192.4" y="121.3">15</text>
<text x="230.4" y="121.3">8</text>
<text x="119.3" y="131.5">1</text>
<text x="119.3" y="129.4">2</text>
<text x="119.3" y="127.4">3</text>
<text x="153.2" y="151.8">9</text>
<text x="166" y="151.8">8</text>
<text x="187.7" y="151.8">5</text>
<text x="200.5" y="151.8">6</text>
<text x="139.5" y="156.3" transform="rotate(-90 139.5 156.3)">14</text>
<text x="139.5" y="165.1" transform="rotate(-90 139.5 165.1)">7</text>
<text x="152.4" y="164">11</text>
<text x="166" y="164">10</text>
<text x="186.8" y="164">13</text>
<text x="200.5" y="164">12</text>
</g>
<g font-size="1.4" fill="#808080">
<text x="141.3" y="158.2" transform="rotate(-90 141.3 158.2)">VCC</text>
<text x="141.3" y="164.9" transform="rotate(-90 141.3 164.9)">GND</text>
</g>
</svg>
